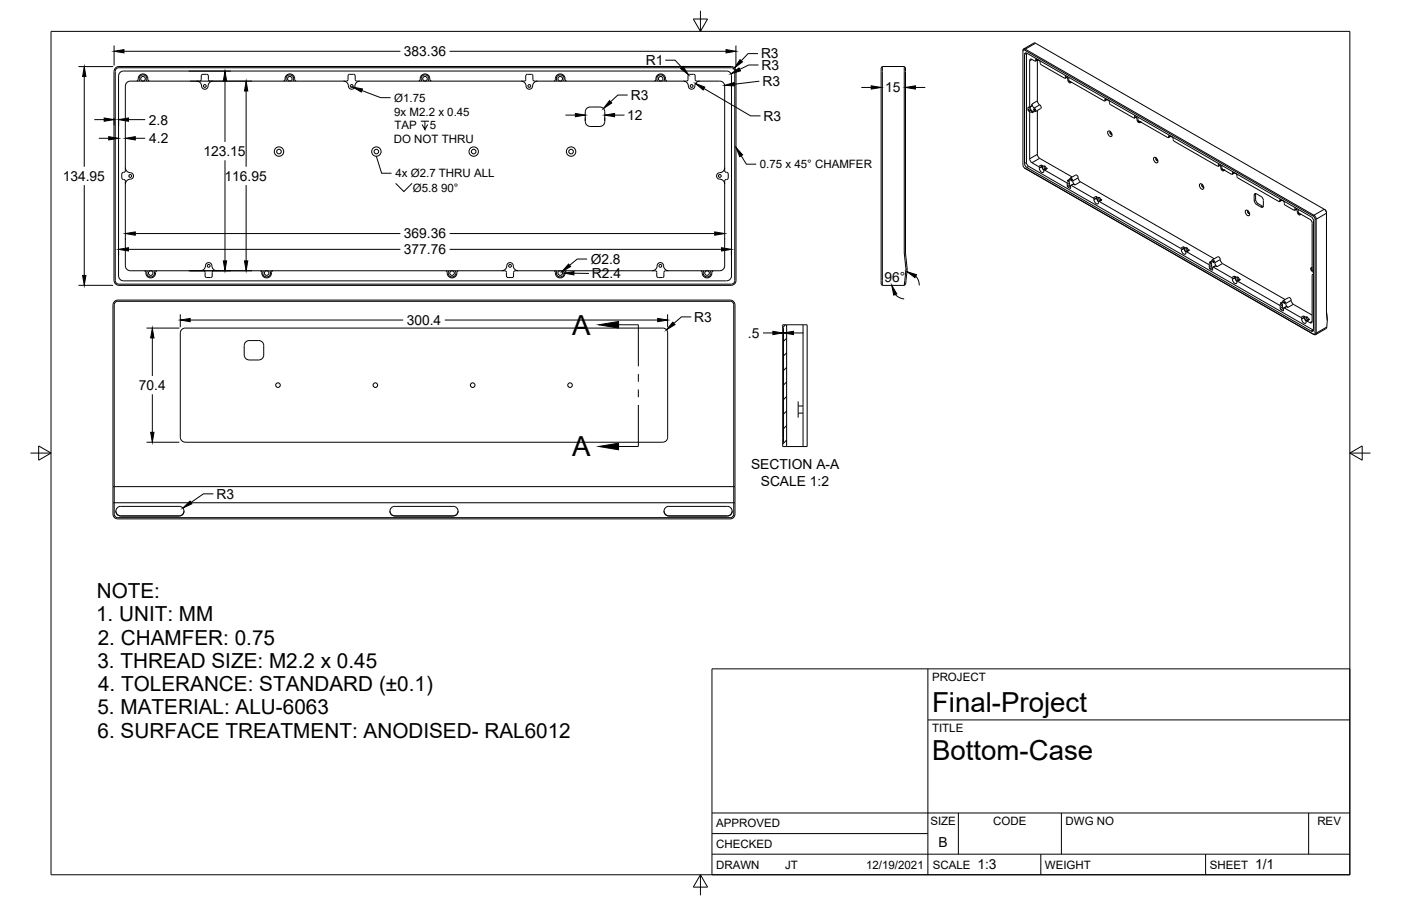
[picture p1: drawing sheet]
<svg xmlns="http://www.w3.org/2000/svg" width="432mm" height="279mm" viewBox="0 0 432 279" stroke-linecap="round" stroke-linejoin="round" font-family="sans-serif">
<!-- layer: Visible -->
<g fill="none" stroke="#000" stroke-width=".31">
<path d="M315.3 15.8l.2-.4 .3 .1 89.2 51.3 .3 .8v35.1l-.1 .3-.4 .1M315.5 15.1l.5 .1 89.2 51.4 .5 1v35.1l-.2 .5h-.5l-89.4-51.5-.3-.8v-35.3zM315.5 15.1l3.2-1.8h.5l89.3 51.5 .3 .8v30.7M316 16.3l.5 .1 87.9 50.7 .4 1v33.6l-.2 .5-.5-.1-87.9-50.7-.4-1v-33.6zM316.4 16.3v33.8l.4 1 87.9 50.7M319.2 18.7l-.2 .1-1.2-.6-.4 .5-.1 14.3-.5 .2 .3 1.1M319.4 18.1l-.2 .6M319.7 18.5v12.6l.2 .7 .9 .9 .1 .5-.1 .3-1.7 .9M319.9 18.4l.4 .2M319.9 18.4l-.8 .5M320.2 18.6h.1M320.3 18.6l.5 1.3 7.3 4.2"/>
<path d="M35.4 21.1l1.2-.6h188.8a1.49 1.49 0 0 1 1.4 1.5v64.5a1.52 1.52 0 0 1-1.5 1.5h-188.6a1.52 1.52 0 0 1-1.6-1.5l.1-64.5zM36 21.1l.7-.2h189l.6 .4 .2 .7-.1 64.9-.4 .5-.7 .2h-189l-.6-.4-.2-.7v-64.5zM38.6 26.5v26.2M42.6 24.3l-.1 .5-.4 .2M42.6 24.3a1.55 1.55 0 0 1 1.8-1.5 1.55 1.55 0 0 1 1.2 2l.5 .2M45 25a1.2 1.2 0 0 0-.1-1.6 1.2 1.2 0 0 0-1.6 0 1.2 1.2 0 0 0-.2 1.6M60.6 25a1.68 1.68 0 0 1 1.6 1.9 1.1 1.1 0 0 0 1.4 .5 1.1 1.1 0 0 0 .6-1.4 1.49 1.49 0 0 1 1.4-1M61.5 25h-21.4a1.49 1.49 0 0 0-1.4 1.5M62.5 22.9h1.2M62.5 22.9l-.5 .5v1.4l-.5 .2M63.7 22.9l.5 .2 .1 1.7 .4 .2M64.7 25h42.1"/>
<path d="M90.3 25a1.2 1.2 0 0 0-.2-1.6 1.2 1.2 0 0 0-1.6 0 1.2 1.2 0 0 0-.1 1.6M90.8 24.3v.2M90.8 24.3a1.56 1.56 0 0 0-1.8-1.5 1.56 1.56 0 0 0-1.2 2l-.5 .2M90.8 24.5l.5 .5M105.9 25a1.68 1.68 0 0 1 1.6 1.9 1.1 1.1 0 0 0 1.4 .5 1.1 1.1 0 0 0 .6-1.4 1.49 1.49 0 0 1 1.4-1M107.8 22.9h1.2M107.8 22.9l-.5 .2-.1 1.7-.4 .2M109 22.9l.4 .2 .1 1.7 .5 .2M110 25h51.5M132 25a1.2 1.2 0 0 0-.2-1.6 1.2 1.2 0 0 0-1.6 0 1.2 1.2 0 0 0-.2 1.6M132.5 24.5a1.56 1.56 0 0 0-1.7-1.7 1.56 1.56 0 0 0-1.4 2l-.4 .2M132.5 24.5l.5 .5"/>
<path d="M160.6 25a1.68 1.68 0 0 1 1.6 1.9 1.01 1.01 0 0 0 1.1 .6 1.01 1.01 0 0 0 .8-1M162.5 22.9h1.2M162.5 22.9l-.5 .5v1.4l-.4 .2M163.8 22.9l.5 .5M164.2 23.4v1.1M164.3 24.5l.5 .5M164.7 25h46.9M165.7 25a1.49 1.49 0 0 0-1.5 1.5M173.6 25a1.2 1.2 0 0 0-.1-1.6 1.2 1.2 0 0 0-1.6 0 1.2 1.2 0 0 0-.2 1.6M174.2 24.5a1.56 1.56 0 0 0-1.7-1.7 1.56 1.56 0 0 0-1.4 2l-.4 .2M174.2 24.5l.5 .5M181 33.3l.9-.3h3a1.49 1.49 0 0 1 1.5 1.5v3a1.49 1.49 0 0 1-1.5 1.5h-3a1.52 1.52 0 0 1-1.5-1.5v-3z"/>
<path d="M201.6 25l.5-.2a1.61 1.61 0 0 1 1.5-2 1.61 1.61 0 0 1 1.6 2l.4 .2M204.6 25a1.2 1.2 0 0 0-.2-1.6 1.2 1.2 0 0 0-1.6 0 1.2 1.2 0 0 0-.1 1.6M210.7 25a1.68 1.68 0 0 1 1.5 1.9 1.1 1.1 0 0 0 1.4 .5 1.1 1.1 0 0 0 .6-1.4 1.49 1.49 0 0 1 1.5-1M212.6 22.9h1.2M212.6 22.9l-.6 .5v1.4l-.4 .2M213.8 22.9l.4 .2 .1 1.7 .5 .2M214.8 25h7.1a1.49 1.49 0 0 1 1.5 1.5v26.2l.2 .4 .3 .1M223.9 21.9h-185.9a1.49 1.49 0 0 0-1.4 1.5l-.1 61.7M224 21.9a1.49 1.49 0 0 1 1.4 1.5v61.7M271.9 20.5v67.5M271.9 20.5l-.3 .4v66.7l.3 .4M271.9 20.5h6.8"/>
<path d="M278.7 20.5v57.6M278.7 20.5l.4 .4v57.2M317.1 34.3h.1M317.1 34.3l.2 .4M317.4 34.7v14.3M318 32.7l-.7 .4M318.1 32.6l-.1-.5 .3 .7 .8 .8 .1 .7h-.9l-.3 .5v-.7l-.4-.5-.1-.6M318.1 32.5l-.1 .2M318.6 33.6l.3 .2v.3l-.3-.2zM319.7 34.1v13.5l.2 .7 .5 .5M328.4 23.4v.6l-.3 .1M328.4 23.3v.1"/>
<path d="M328.8 23.8l.2 .3a1.07 1.07 0 0 0 1 1.4l.1-.3M329.1 23.6l-.8 .6M329.4 23.8l.2 1.2 10.7 6.1 .2-.1M329.4 24.7l.1 .4h.3M330.1 25.2h.1M330.3 25.4l-.4 .1M340.8 30.4l-.3 .6M341.2 30.7l.5 .2M341.3 30.7l-.8 .4M341.6 30.8v.1M341.7 30.9l.5 1.3 7.3 4.2 .2-.1M349.7 35.6v.7"/>
<path d="M350.1 36.1l.2 .3a1.07 1.07 0 0 0 1 1.4l.1-.3M350.3 36l-.7 .4M350.4 35.9l-.1 .1M350.7 36.1v.2M350.7 36.3v.6M350.7 36.9l.3 .4 8.9 5.1 .3-.1M350.8 37l.1 .4h.2M351.4 37.5h.1M351.6 37.6l-.3 .2M38.6 55.9v26.1M38.7 52.7l-.3 .4-.6 .1-.3 .5 .1 1.4 .8 .3 .3 .4M38.7 51.7a1.71 1.71 0 0 0 1.8 1.6 1.1 1.1 0 0 1 .5 1.4 1.1 1.1 0 0 1-1.3 .6 1.49 1.49 0 0 0-1 1.5"/>
<path d="M223.4 51.7a1.71 1.71 0 0 1-1.9 1.6 1.1 1.1 0 0 0-.5 1.4 1.1 1.1 0 0 0 1.3 .6 1.49 1.49 0 0 1 1.1 1.5M223.9 55.4h-.3l-.2 .4v26.2a1.49 1.49 0 0 1-1.5 1.5M224 53.1l.5 .5-.1 1.5-.4 .3M315.8 51.8l.2 .1M316 51.9h.1M317.3 49l.5 1 2.3 1.4M320.1 51.3l.1 .1a1.66 1.66 0 0 0 1.3 1.8l.2-.6M320.4 48.8l10.1 5.8M321.4 51.2l-.5-.3 .4 1.1 .4 .5M321.4 51.2l.6 .1 .3 .4M321.4 51.2l-.1 .6 .5 .6 1-.4-.5-.3M321.7 52.6l.3-.1 6.7 3.8 .3 1.3 .7 .5"/>
<path d="M322.1 51.3l-.2-.1a.45 .45 0 0 0 0 .6 .45 .45 0 0 0 .5 .2M322.3 51.7l.1 .4M329 55.7l.4 .2M329 55.7h.5l.3-.7h.4l.4 .5 .2 1 .5 .5-.4-.2M329.4 55.9l.3 1.2 .3 .3M329.8 54.9l1.7-.9h.3l.4 .4 .3 1.1 .5 .6 41.2 23.7M330 57.9l-.3 .1M330 55.3l.3 .1v.4l-.3-.2zM330.2 57.2l6.7 3.9M330.2 57.2l-.2 .1v.6M330.9 56.8l-.9 .4M341.6 40.4a1.11 1.11 0 0 1 .9 1.7 1.11 1.11 0 0 1-.9-1.7z"/>
<path d="M342.1 40.6l.2 .5 .4 .3a.52 .52 0 0 1-.5-.2 .52 .52 0 0 1-.1-.6zM355.7 48.5a1.11 1.11 0 0 1 1 1.7 1.11 1.11 0 0 1-1-1.7zM356.4 48.7v.5l.4 .3a.47 .47 0 0 1-.5-.2 .47 .47 0 0 1 .1-.6M360.4 41.7l-.2 .6M360.9 42l.4 .2M360.9 42l-.8 .5M361.2 42.2h.1M361.3 42.2l.3 .9M361.6 43.1l.2 .4 13.5 7.8 .2-.2 .1-.7M369.9 56.7a1.11 1.11 0 0 1 .9 1.7 1.11 1.11 0 0 1-.9-1.7zM371 57.7a.48 .48 0 0 1-.5-.2 .48 .48 0 0 1 0-.6l.1 .5 .4 .3M376 51l.1 .3a1.07 1.07 0 0 0 1.1 1.3v-.2"/>
<path d="M376.2 50.8l-.7 .5M376.5 51l.1 .1M376.6 51.1l.2 1 2.8 1.7 .2-.2M376.6 51.9l.1 .4 .3-.1M377.2 52.4h.1M377.4 52.5l-.3 .2M379.8 53.5v.1M380.1 53l-.3 .5M380.5 53.3l.5 .2 .2 .9M380.6 53.3l-.8 .5M380.9 53.5h.1M381.2 54.4l.3 .4 12.7 7.4 .2-.3"/>
<path d="M387 59.9v1.7M387 59.7v.2M278.7 78.1l.5 4.9M279.1 78.1h-.4M279.1 78.1l.5 4.9M336.9 61.1l.2 .1a1.65 1.65 0 0 0 1.3 1.7l.2-.6M337.8 60.6l.4 .3M337.8 60.6l.2 .4M338 61.1l.6 1.1M338 61v.1M338.2 60.9l.7 .1 .3 .4M338.2 60.9v.6l.4 .6 1.1-.4-.5-.3"/>
<path d="M338.8 62.1l25.1 14.5M338.8 62.1l-.2 .2M338.9 61l-.1-.1a.45 .45 0 0 0-.1 .6 .45 .45 0 0 0 .5 .2M339.1 61.4l.2 .4M363.9 76.6l.2 .4M364.1 77.1l.2 .7 .5 .5 .5 .1 .5-.7 6.7 3.8 .5 1.4M364.1 77v.1M364.7 76.1l.5 .3M364.7 76.1l.4 1.1 .4 .6M365.2 76.4l.7 .1 .2 .4M365.2 76.4l-.1 .6 .5 .6M365.9 76.5h-.2a.45 .45 0 0 0-.1 .5 .45 .45 0 0 0 .6 .2"/>
<path d="M366.1 76.9l.1 .4M366.1 76.9l.5 .3M366.4 77.2l-.8 .4M366.4 77.2h.2M375.3 79.2l.7 .4 .3 1.1 .5 .6 19.3 11.1M375.3 79.2l-1.7 1M384 64.8a1.11 1.11 0 0 1 1 1.7 1.11 1.11 0 0 1-1-1.7zM384.7 65v.5l.4 .3M384.7 65a.46 .46 0 0 0-.1 .6 .46 .46 0 0 0 .5 .2M387 61.6l.1 .3a2.82 2.82 0 0 0 2 1.7l.3 .1M389.4 61.8v1.7M389.4 61.8l-.1-.3a2.79 2.79 0 0 0-2-1.7l-.7 .1a2.93 2.93 0 0 0 2.3 4.1l.5-.5"/>
<path d="M394.7 61.4l-.3 .5M395.5 61.9h.1M395.5 62l.3 .8M395.5 62l-.4-.3-.7 .5M395.8 62.8l.3 .4 2.8 1.7 .2-.2v-.7M399.6 64.6l.1 .2a1.07 1.07 0 0 0 1 1.4l.1-.2M399.8 64.4l-.8 .5M400.1 64.5l.2 1.1 3.4 2M400.2 65.5l.1 .4 .2-.1M400.8 66h.1M401 66.1l-.3 .2M403.7 67.6l.5 .6 .2 .7v14.2l.3 .4"/>
<path d="M408.1 64.5l.5 .6 .3 .7M34.8 94v64.7l.5 .9 .9 .4 189.3-.1 .7-.4 .3-.8v-64.7M35.2 94v64.7l.3 .6 .7 .3h189.1l.6-.3 .2-.6v-64.7M36.3 92.9h188.7M36.3 92.5h188.7M36.3 92.9l-.6 .2-.5 .9M36.3 92.5a1.49 1.49 0 0 0-1.5 1.5M36.6 85.1a1.49 1.49 0 0 0 1.4 1.5h185.9M38.7 82a1.49 1.49 0 0 0 1.4 1.5M40.1 83.5h5.4M44.5 83.5l.4 .2a1.61 1.61 0 0 0 1.6 2 1.61 1.61 0 0 0 1.5-2l.5-.2M45.5 83.5h1.9"/>
<path d="M47.4 83.5a1.2 1.2 0 0 1-.1 1.6 1.2 1.2 0 0 1-1.7 0 1.2 1.2 0 0 1-.1-1.6M47.4 83.5h15.3l.5 .5M61.8 83.5a1.68 1.68 0 0 0 1.6-1.9 1.1 1.1 0 0 1 1.4-.5 1.1 1.1 0 0 1 .6 1.4 1.49 1.49 0 0 0 1.4 1M63.2 84v1.1M63.2 85.1l.5 .5 1.5-.1 .2-.4M65.9 83.5h15.3M65.9 83.5l-.4 .2-.1 1.4M80.2 83.5l.4 .2a1.61 1.61 0 0 0 1.6 2 1.61 1.61 0 0 0 1.5-2l.5-.2M81.2 83.5h1.9M83.1 83.5a1.2 1.2 0 0 1-.1 1.6 1.2 1.2 0 0 1-1.6 0 1.2 1.2 0 0 1-.2-1.6M83.1 83.5h55.3M137.3 83.5l.5 .2a1.61 1.61 0 0 0 1.5 2 1.61 1.61 0 0 0 1.6-2l.4-.2"/>
<path d="M138.4 83.5h1.9M140.3 83.5a1.2 1.2 0 0 1-.2 1.6 1.2 1.2 0 0 1-1.6 0 1.2 1.2 0 0 1-.1-1.6M140.3 83.5h15.3M154.7 83.5a1.68 1.68 0 0 0 1.6-1.9 1.1 1.1 0 0 1 1.4-.5 1.1 1.1 0 0 1 .6 1.4 1.49 1.49 0 0 0 1.4 1M155.6 83.5l.4 .2 .1 1.4M156.1 85.1l.5 .5 1.5-.1 .2-.4M158.3 84v1.1M170.7 83.5l.4 .2a1.55 1.55 0 0 0 1.4 2 1.55 1.55 0 0 0 1.7-1.7M171.7 83.5h-12.9l-.5 .5M171.7 83.5h1.9M173.6 83.5a1.2 1.2 0 0 1-.1 1.6 1.2 1.2 0 0 1-1.6 0 1.2 1.2 0 0 1-.2-1.6M173.6 83.5h28.3l.5 .2v1.4"/>
<path d="M174.7 83.5l-.5 .5M201 83.5a1.68 1.68 0 0 0 1.6-1.9 1.1 1.1 0 0 1 1.4-.5 1.1 1.1 0 0 1 .6 1.4 1.49 1.49 0 0 0 1.4 1M202.4 85.1l.5 .5 1.5-.1 .2-.4M215.9 83.5l.5 .2a1.61 1.61 0 0 0 1.5 2 1.61 1.61 0 0 0 1.6-2l.4-.2M217 83.5h-11.9l-.4 .2-.1 1.4M217 83.5h1.9M218.9 83.5a1.2 1.2 0 0 1-.2 1.6 1.2 1.2 0 0 1-1.6 0 1.2 1.2 0 0 1-.1-1.6M218.9 83.5h2.9M225 92.5a1.49 1.49 0 0 1 1.5 1.5M225 92.9l.7 .2 .5 .9M225.4 85.1a1.49 1.49 0 0 1-1.4 1.5M271.9 88h6.8"/>
<path d="M279.2 83l-.5 5M279.2 86.5l-.1 1.1-.4 .4M279.2 83h.4M279.2 86.5h.1M279.6 83l-.4 3.5M372.8 80.9l.4 .2M372.8 80.9h.5l.4-.8 .6 .4 .3 1.2 .5 .5-.5-.2-.8 .4M373 83l.5 .3M373.2 81.1l.2 .4M373.4 81.5l.1 .8 .2 .3M373.7 82.5v.6M373.8 83.1l-.3 .2"/>
<path d="M373.8 82.5l.2-.1 5.6 3.2M373.8 80.5l.3 .1v.4l-.3-.2zM379.6 85.6l.2 .4M379.8 86v.1M379.8 86.1l.2 .7 .5 .6h.5l.2-.6M380.9 85.4v.6l.4 .7 1-.5M381.2 86.8l.3-.1 12.8 7.4M381.6 85.5h-.2a.45 .45 0 0 0 0 .6 .45 .45 0 0 0 .5 .1M381.8 86l.1 .3M382.3 86.2l-.7-.6-1.2-.4 .9 1.6M394.3 94.1l.3 .4M394.6 94.5v.6"/>
<path d="M394.6 95.1l.2 .4 .7 .3v-.7M395.3 93l.2-.3 .5 .2 .5 1.4 .5 .5M395.3 93l-.2 .5h-.5l.7 .4 .2 1.2M395.6 93.1l.3 .1v.4l-.3-.2zM395.8 95l5.1 2.9M395.9 95l-.3 .1M396.5 94.6l.5 .2M396.6 94.6l-.9 .4M397.9 92.6l.2 .7 .5 .5 5.8 3.4M398 92.6l-.2-.5-.5-.4-1.8 1M400.9 97.9l.2 .1a1.72 1.72 0 0 0 1.3 1.7l.2-.6-.8-1.7 1.1 .4 .2 .4M402.3 97.7l-.1 .6 .5 .7"/>
<path d="M402.6 99.1l.2-.1 .9 .5M402.9 97.8h-.1a.45 .45 0 0 0-.1 .6 .45 .45 0 0 0 .6 .1M403.1 98.2l.5 .3M403.2 98.2l.1 .4M403.6 98.5l-1 .5M404.4 82.4l-.3 .2M404.4 82.9l-.1 .2 .3 .3M404.4 82.6l-.2-.1a1.06 1.06 0 0 0 .6 1.6M404.7 83.5h.1M404.7 84.7v.1M404.7 84.7l-.3 .1v14.3l-.2 .5-.5-.1M404.7 84.7l.1 .1"/>
<path d="M404.7 83.5l.1 .1M404.8 84.5l-.3 .2M408.8 96.1l.3 2.8M409.1 98.9l-.2 1.9M409.1 98.7v.2M55.6 102.7v32.2a1.49 1.49 0 0 0 1.5 1.5h147.2a1.54 1.54 0 0 0 1.5-1.5v-32.2M55.6 102.7a1.49 1.49 0 0 1 1.5-1.5h147.2a1.49 1.49 0 0 1 1.5 1.5M75.3 106.5v3a1.49 1.49 0 0 0 1.5 1.5h3M79.8 105h-3a1.49 1.49 0 0 0-1.5 1.5M79.8 105a1.49 1.49 0 0 1 1.5 1.5M81.3 106.5v3a1.49 1.49 0 0 1-1.5 1.5M241.2 101.2v35.2"/>
<path d="M241.2 101.2h.3v35.2h-.3M241.2 101.2v-1h7.6v37.5h-7.6v-1.3M242.4 100.2v37.5M247.5 100.2v25M404.7 101.8h.1M408.9 100.9l-.2 .4-3.3 1.9M408.9 100.8v.1M246 123.8v5M246 125.2h1.5M246 127.4h1.5M247.5 125.2v2.2M247.5 127.4v10.3"/>
<path d="M34.8 155h191.7M34.8 150.1h191.7M35.7 157.6a1.49 1.49 0 0 0 1.5 1.5M37.2 159.2h18M37.2 159.1h18M55.2 156.2l-18-.1a1.49 1.49 0 0 0-1.5 1.5 1.49 1.49 0 0 0 1.5 1.5M55.2 156.1a1.47 1.47 0 0 1 1.5 1.5 1.47 1.47 0 0 1-1.5 1.5 1.49 1.49 0 0 0 1.5-1.5M120.2 157.6a1.49 1.49 0 0 0 1.5 1.5M121.7 159.2h18M121.7 159.1h18M121.7 159.1a1.49 1.49 0 0 1-1.5-1.5 1.49 1.49 0 0 1 1.5-1.5l18 .1a1.48 1.48 0 0 1 1.5 1.4 1.48 1.48 0 0 1-1.5 1.5M141.2 157.6a1.49 1.49 0 0 1-1.5 1.5"/>
<path d="M204.7 157.6a1.49 1.49 0 0 0 1.5 1.5M206.1 159.2h18.1M206.1 159.1h18.1M206.2 159.1a1.48 1.48 0 0 1-1.5-1.4 1.48 1.48 0 0 1 1.4-1.5l18.1-.1a1.49 1.49 0 0 1 1.5 1.5 1.49 1.49 0 0 1-1.5 1.5M225.7 157.6a1.49 1.49 0 0 1-1.5 1.5"/>
<circle cx="44.1" cy="24.3" r=".71"/>
<circle cx="63.1" cy="26.5" r=".43"/>
<circle cx="89.3" cy="24.3" r=".71"/>
<circle cx="108.4" cy="26.5" r=".43"/>
<circle cx="131" cy="24.3" r=".71"/>
<circle cx="163.1" cy="26.5" r=".43"/>
<circle cx="172.7" cy="24.3" r=".71"/>
<circle cx="203.6" cy="24.3" r=".71"/>
<circle cx="213.2" cy="26.5" r=".43"/>
<circle cx="40.1" cy="54.3" r=".43"/>
<circle cx="86" cy="46.7" r=".71"/>
<circle cx="86" cy="46.7" r="1.45"/>
<circle cx="116" cy="46.7" r=".71"/>
<circle cx="116" cy="46.7" r="1.45"/>
<circle cx="146" cy="46.7" r=".71"/>
<circle cx="146" cy="46.7" r="1.45"/>
<circle cx="176" cy="46.7" r=".71"/>
<circle cx="176" cy="46.7" r="1.45"/>
<circle cx="221.9" cy="54.3" r=".43"/>
<circle cx="46.5" cy="84.2" r=".71"/>
<circle cx="64.3" cy="82" r=".43"/>
<circle cx="82.2" cy="84.2" r=".71"/>
<circle cx="139.3" cy="84.2" r=".71"/>
<circle cx="157.2" cy="82" r=".43"/>
<circle cx="172.7" cy="84.2" r=".71"/>
<circle cx="203.5" cy="82" r=".43"/>
<circle cx="217.9" cy="84.2" r=".71"/>
<circle cx="85.7" cy="118.8" r=".71"/>
<circle cx="115.7" cy="118.8" r=".71"/>
<circle cx="145.7" cy="118.8" r=".71"/>
<circle cx="175.7" cy="118.8" r=".71"/>
</g>
<!-- layer: Visible Narrow -->
<g fill="none" stroke="#000" stroke-width=".31">
<path d="M316.4 16.5l-.6 .3M318.1 18.3l-.7 .4M319.2 13.3l-3.2 1.9-.2 .3M319.7 18.3l-.5 .3M319.8 18.3l-.6 .4M317.1 33.1l-.3 .1M317.5 33.5l-.7 .4M317.8 33.9l-.7 .4M318.1 32.6l-.7 .4M318.1 34.3l-.7 .4M318.7 34.4l-.6 .4M319.7 31.1l-1.6 1"/>
<path d="M320.4 32.3l-1.7 1M328.5 23.3l-.1 .1M329 23.6l-.6 .4M330.1 25.2v.1M341.1 30.6l-.6 .3M341.2 30.6l-.7 .4M349.8 35.6l-.1 .1M350.3 35.9l-.6 .4M351.4 37.5h.1M315.8 51.8l.2 .1M316.4 50.1l-.6 .3M317.1 51.3l-.6 .3"/>
<path d="M319.7 47.6l-2.3 1.4M320.4 48.8l-2.3 1.4M320.9 50.9l-.8 .5M321.1 51.3l-.8 .5M321.1 51.4l-.8 .5M322.8 52l-.8 .5M329.4 55.9l-.7 .4M329.6 56.9l-.7 .4M329.6 56.3l-.7 .4M329.7 55.3l-.7 .4M329.9 57.3l-.7 .4M330 57.9l-.3 .2"/>
<path d="M330.9 56.8l-.7 .4M332.3 54.8l-1.7 1M333 56.1l-1.7 .9M360.7 41.9l-.5 .3M360.8 41.9l-.6 .4M375.6 50.5h-.1M376.2 50.8l-.7 .3M377.2 52.4h.1M380.4 53.2l-.6 .3M380.5 53.3l-.7 .3M387 59.9l-.5 .3M337.8 60.6l-.9 .5"/>
<path d="M338 61l-.8 .5M338 61.1l-.8 .5M339.6 61.7l-.8 .4M364.7 76.1l-.8 .5M364.9 76.5l-.8 .5M364.9 76.6l-.8 .5M366.6 77.2l-.8 .5M387 61.6l-.5 .2M387.7 62.8l-.4 .3M389.1 63.6l-.4 .3M394.9 61.6l-.5 .3M395.1 61.7l-.7 .3"/>
<path d="M399.2 64.1h-.1M399.7 64.3l-.6 .4M400.8 66h.1M408.1 64.5l-3.3 2.2M408.8 65.8l-3.1 1.8h-.4M373.2 81.1l-.7 .4M373.4 82.1l-.7 .4M373.4 81.5l-.7 .4M373.5 80.5l-.7 .4M373.7 82.5l-.7 .5M373.7 83.1l-.2 .2M374.7 82l-.7 .4"/>
<path d="M376.1 80.1l-1.7 .9M376.8 81.3l-1.7 .9M380.4 85.2l-.8 .4M380.6 85.6l-.8 .4M380.6 85.7l-.8 .4M382.3 86.2l-.8 .5M395 93.7l-.7 .4M395.3 94.1l-.7 .4M395.3 94.7l-.7 .4M395.3 93l-.7 .5M395.5 95.1l-.7 .4M395.6 95.7l-.2 .1"/>
<path d="M396.5 94.6l-.7 .4M397.9 92.6l-1.6 1M398.6 93.9l-1.6 .9M401.7 97.4l-.8 .5M402 97.8l-.8 .5M402 98l-.8 .4M403.6 98.5l-.8 .5M404.4 99.1l-.7 .4M404.8 84.6v.1M404.7 101.8l-.6 .3M404.8 103.1h.2M408.9 100.9l-3.2 1.8h-.4"/>
</g>
<!-- layer: Border -->
<path d="M15.7 9.7h400.3v260.1h-400.3zM213.7 5.9h4.4l-2.2 3.8zM215.9 3.3v6.4M9.4 139.7h6.3M11.9 137.5l3.8 2.2-3.8 2.2zM416 139.7h6.4M416 139.7l3.8-2.2v4.4zM215.9 269.8l2.2 3.8h-4.4zM215.9 269.8v6.3" fill="none" stroke="#000" stroke-width=".31"/>
<!-- layer: Titleblock -->
<path d="M219.4 206.3h196.6v63.5h-196.6zM286 206.3v63.5M286 222h130M219.4 257.1h66.6M219.4 250.7h196.6M295.4 250.7v12.7M327.1 250.7v12.7M403.3 250.7v12.7M219.4 263.4h196.6M320.8 263.4v6.4M371.6 263.4v6.4" fill="none" stroke="#000" stroke-width=".31"/>
<!-- layer: Dimensions -->
<g fill="none" stroke="#000" stroke-width=".31">
<path d="M35.2 14v6.2M38.2 15.8h85.2M138.6 15.8h85.2M205 18.6h3.1l2 2.2M226.8 14v6.2M233.6 16.5h-3l-2.1 2.2M24.2 20.5h10.7M26 23.6v27.8M29.1 36.9h3M35.2 36.3v2.4M36.6 36.3v2.4M39.6 36.9h5.1"/>
<path d="M58.1 21.9h13M58.5 25h19.1M69.3 25v18.8M75.9 28.1v23.3M174.3 35.5h3M180.4 36.3v1M186.4 36.3v1M189.4 35.5h3.1M193.5 29.3h-3.1l-2.2 2.1M217 27.3l14.3 8.4h3.1M233.8 20h-3.1l-2.7 1.4M234 25l-7.7 1"/>
<path d="M265.5 27h3M282.1 27h3.1M26 57.1v27.8M30.5 42.7h3M41.7 42.7h3M69.3 49.4v31.1M75.9 57.1v23.4M36.6 77.4v1.3M38.7 73.5v.3M39.6 76.9h83.8M41.7 72h81.7M138.6 72h81.7"/>
<path d="M138.6 76.9h83.8M181 79.9h-3.1l-2.3 1.9M223.3 73.5v.3M225.4 77.4v1.3M24.2 88h10.7M55.6 96.9v4M58.1 83.5h19.5M58.6 98.7h65.7M137.1 98.7h65.6M176.9 84.3h4.6M205.8 96.9v4M213.1 97.7h-3.1l-2.3 2"/>
<path d="M275.9 90.8l1.3 1 1.5 .4M282.3 85.2l.8 1.3 .2 1.5M45.2 101.2h10.1M46.9 104.2v11.8M235.2 102.7h3M244.6 102.7h3M45.2 136.4h10.1M46.9 121.6v11.7"/>
</g>
<g fill="#000" stroke="#000" stroke-width=".31">
<path d="M35.2 15.8l3-.5v1zM223.8 15.3l3 .5-3 .5zM228.1 18.4l.7 .7-2.4 1.8zM26 20.5l.5 3.1h-1zM32.1 36.4l3.1 .5-3.1 .5zM36.6 36.9l3-.5v1zM69.3 21.9l.5 3.1h-1zM75.9 25l.5 3.1h-1zM177.3 35l3.1 .5-3.1 .5zM187.9 31l.6 .8-2.5 1.7zM186.4 35.5l3-.5v1zM209.8 21.1l.7-.6 1.7 2.6z"/>
<path d="M214.4 25.8l2.8 1.1-.5 .8zM223.3 26.3l3-.8 .1 1zM225.3 22.8l2.5-1.8 .4 .9zM268.5 26.5l3.1 .5-3.1 .5zM279.1 27l3-.5v1zM33.5 42.1l3.1 .6-3.1 .5zM38.7 42.7l3-.6v1.1zM36.6 76.9l3-.5v1zM38.7 72l3-.5v1zM220.3 71.5l3 .5-3 .5zM222.4 76.4l3 .5-3 .5zM25.5 84.9h1l-.5 3.1z"/>
<path d="M55.6 98.7l3-.5v1zM68.8 80.5h1l-.5 3zM75.4 80.5h1l-.5 3zM175.2 81.4l.7 .8-2.7 1.6zM173.9 84.2l3-.4v1zM202.7 98.2l3.1 .5-3.1 .5zM207.4 99.3l.6 .8-2.6 1.6zM274.8 88l1.6 2.7-.9 .3zM279.5 83.8l3 .9-.5 .9zM46.9 101.2l.6 3h-1.1zM238.2 102.2l3.1 .5-3.1 .5zM241.5 102.7l3.1-.5v1z"/>
<path d="M46.4 133.3h1.1l-.6 3.1z"/>
</g>
<!-- layer: Annotations -->
<path d="M111.5 27.9l5.8 2.2h3.1M129.7 37.4h2.5M131 37.4v2.5l-.9-1.5M131.8 38.4l-.8 1.5M116 48.2l1.6 5.2h3.1M121.9 56.5l2.6 2.6 2.5-2.6M228.4 48l1.6 2.6h3.1M190.6 100.2h6.1v12.8M196.7 115.4v2.3M196.7 120.1v2.4M196.7 124.9v12.8h-6.1M65.8 152.3h-3.1l-3.9 2.7" fill="none" stroke="#000" stroke-width=".31"/>
<path d="M108.7 26.8l3 .6-.3 1zM226.8 45.4l2.1 2.4-.9 .5zM184.6 100.2l6-1.1v2.1zM184.6 137.7l6-1v2zM56.3 156.7l2.3-2.2 .5 .9z" fill="#000" stroke="#000" stroke-width=".31"/>
<!-- layer: Hatching -->
<path d="M242.1 100.2l-.8 .8M242.4 104.3l-.9 .9M242.4 108.8l-.9 .9M242.4 113.3l-.9 .9M242.4 117.8l-.9 .9M242.4 122.3l-.9 .9M242.4 126.7l-.9 1M242.4 131.2l-.9 1M242.4 135.7l-1.1 1.2" fill="none" stroke="#000" stroke-width=".31"/>
<g font-size="8.5">
<text x="176.3" y="103.2">A</text>
<text x="176.3" y="140.7">A</text>
<text x="287.3" y="219.5">Final-Project</text>
<text x="287.3" y="234.5">Bottom-Case</text>
</g>
<g font-size="6.4">
<text x="29.8" y="184.5">NOTE:</text>
<text x="29.6" y="191.6">1. UNIT: MM</text>
<text x="30.1" y="198.8">2. CHAMFER: 0.75</text>
<text x="30" y="206">3. THREAD SIZE: M2.2 x 0.45</text>
<text x="30.2" y="213.2">4. TOLERANCE: STANDARD (±0.1)</text>
<text x="30" y="220.3">5. MATERIAL: ALU-6063</text>
<text x="30.1" y="227.5">6. SURFACE TREATMENT: ANODISED- RAL6012</text>
</g>
<g font-size="4.3">
<text x="124.5" y="17.3">383.36</text>
<text x="199.1" y="20.1">R1</text>
<text x="234.5" y="18">R3</text>
<text x="234.7" y="21.5">R3</text>
<text x="235" y="26.5">R3</text>
<text x="272.8" y="28.5">15</text>
<text x="194.4" y="30.8">R3</text>
<text x="45.9" y="38.4">2.8</text>
<text x="193.3" y="37">12</text>
<text x="235.3" y="37.2">R3</text>
<text x="46" y="44.2">4.2</text>
<text x="62.7" y="48.1">123.15</text>
<text x="19.3" y="55.8">134.95</text>
<text x="69.2" y="55.8">116.95</text>
<text x="124.5" y="73.5">369.36</text>
<text x="124.5" y="78.4">377.76</text>
<text x="182.1" y="81.4">Ø2.8</text>
<text x="182.5" y="85.9">R2.4</text>
<text x="272.6" y="86.8">96°</text>
<text x="125.3" y="100.2">300.4</text>
<text x="214" y="99.2">R3</text>
<text x="230.5" y="104.2">.5</text>
<text x="42.8" y="120.3">70.4</text>
<text x="231.5" y="144.8">SECTION A-A</text>
<text x="234.5" y="149.9">SCALE 1:2</text>
<text x="66.7" y="153.8">R3</text>
<text x="289.3" y="261.2">B</text>
<text x="301.2" y="268.1">1:3</text>
<text x="386.8" y="268.1">1/1</text>
</g>
<g font-size="3.5">
<text x="121.5" y="31.5">Ø1.75</text>
<text x="121.5" y="35.7">9x M2.2 x 0.45</text>
<text x="121.6" y="39.9">TAP</text>
<text x="132.5" y="39.9">5</text>
<text x="121.4" y="44.2">DO NOT THRU</text>
<text x="234.2" y="51.9">0.75 x 45° CHAMFER</text>
<text x="121.9" y="54.7">4x Ø2.7 THRU ALL</text>
<text x="127.3" y="59.1">Ø5.8 90°</text>
<text x="287.3" y="210.1">PROJECT</text>
<text x="287.3" y="225.8">TITLE</text>
<text x="220.7" y="255.2">APPROVED</text>
<text x="286.7" y="254.5">SIZE</text>
<text x="306.1" y="254.5">CODE</text>
<text x="328.4" y="254.5">DWG NO</text>
<text x="406" y="254.5">REV</text>
<text x="220.7" y="261.5">CHECKED</text>
<text x="220.7" y="267.9">DRAWN</text>
<text x="242" y="267.9">JT</text>
<text x="267" y="267.9">12/19/2021</text>
<text x="287.5" y="267.9">SCALE</text>
<text x="322.1" y="267.9">WEIGHT</text>
<text x="372.9" y="267.9">SHEET</text>
</g>
</svg>
